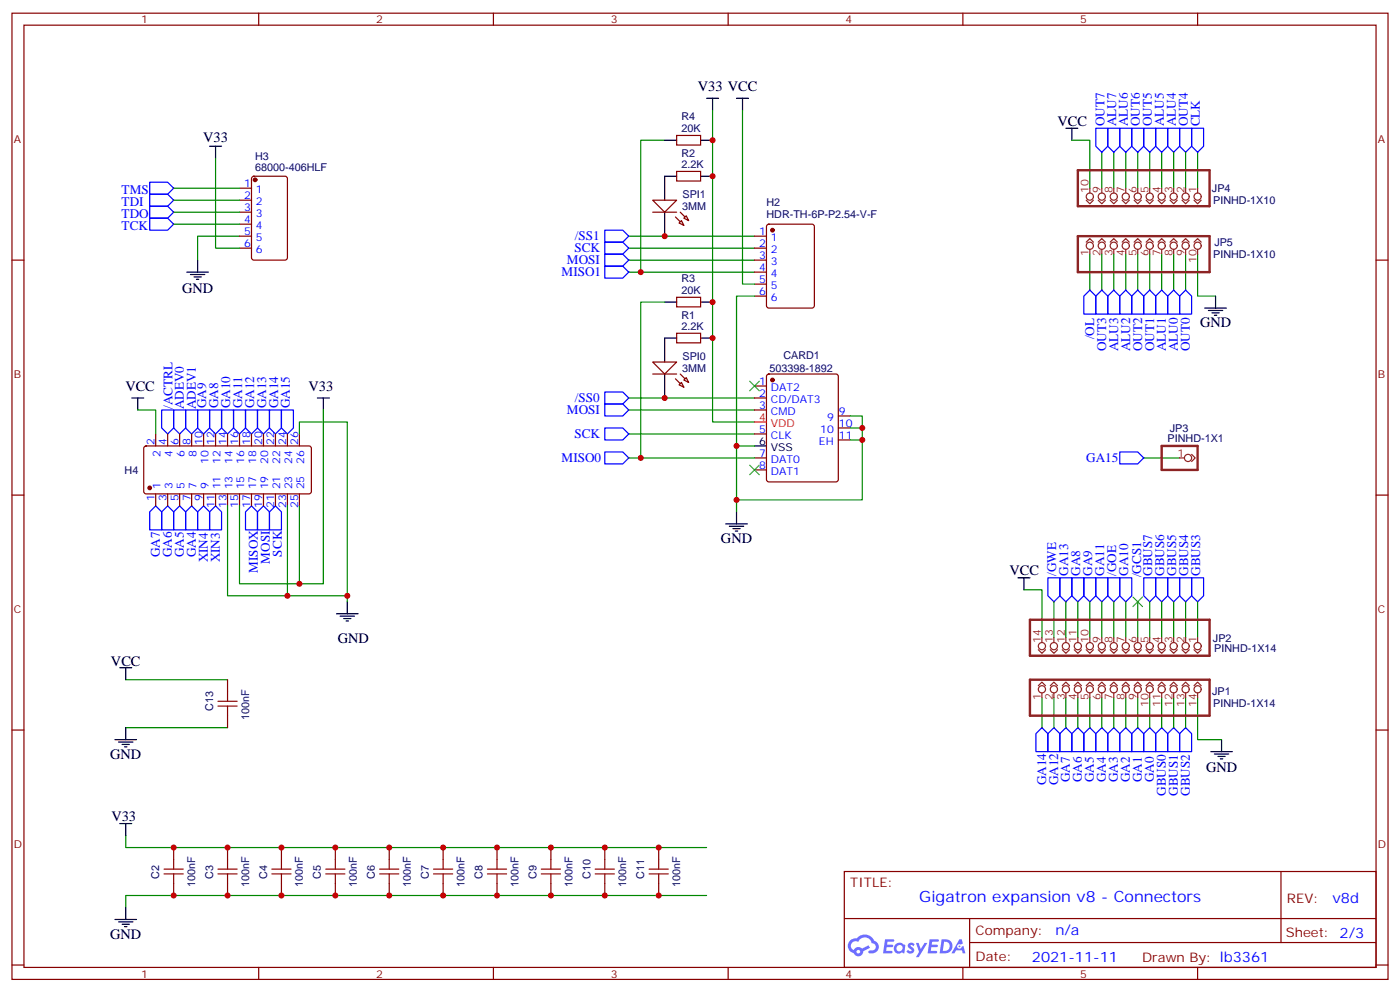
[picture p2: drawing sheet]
<svg xmlns="http://www.w3.org/2000/svg" width="412mm" height="292mm" viewBox="0 0 412 292" stroke-linecap="round" stroke-linejoin="round" font-family="sans-serif">
<g fill="none" stroke="#870000" stroke-width=".35">
<path d="M3.5 3.9h405.4v284.3h-405.4zM7.1 7.4h398.2v277.3h-398.2zM76.2 3.9v3.5M145.3 3.9v3.5M214.5 3.9v3.5M283.6 3.9v3.5M352.8 3.9v3.5M3.5 76.6h3.6M405.3 76.6h3.6M3.5 145.7h3.6M405.3 145.7h3.6M3.5 214.8h3.6"/>
<path d="M405.3 214.8h3.6M248.7 256.5h156.6v28.2h-156.6zM377.3 256.5v20.9M248.7 270.3h156.5M285.6 277.4h119.6M285.6 270.3v14.1M3.5 284h3.6M76.2 284.7v3.5M145.3 284.7v3.5M214.5 284.7v3.5M283.6 284.7v3.5M352.8 284.7v3.5"/>
<path d="M405.3 284h3.6"/>
</g>
<g fill="#5487ff">
<path d="M267.7 277.6a1.22 1.22 0 0 1 1.7 .3l-.4 .6a.47 .47 0 0 0-.3-.4 .47 .47 0 0 0-.5 .2l.1 .2a1.14 1.14 0 0 1 .8 1.8 1.14 1.14 0 0 1-1.9-.1l-.2-.1 .5-.6 .7 .4a.29 .29 0 0 0 .3-.2 .29 .29 0 0 0-.2-.3 1.04 1.04 0 0 1-.6-1.8z"/>
<path d="M260.7 276.4h2.4l.3 .2-.2 .5h-1.8l-.1 .9h1.5l.3 .4-.3 .3h-1.6l-.2 1.1 1.7 .1 .2 .3-.2 .3-2.6 .1z"/>
<path d="M273.8 276.4h2.4l.3 .2-.1 .5h-1.8l-.2 .9h1.6l.3 .4-.4 .3h-1.6l-.1 1.1 1.7 .1 .2 .3-.2 .3h-2.6z"/>
<path d="M282.6 276.4h.7l.3 1.3-.6 .3a.69 .69 0 0 0-1 .2 .69 .69 0 0 0 .4 1 .69 .69 0 0 0 .9-.6l.5-.3 .6 2.2h-.8l-.2-.8h-1.8l-.5 .8h-.8z"/>
<path d="M269.8 277.5h.8l.6 1.8 1.1-1.8h.9l-2.6 4.2h-.8l.9-1.6z"/>
<path d="M277.4 276.4l-.6 4.2h1.3a2.11 2.11 0 0 0 2.5-2.2 2.11 2.11 0 0 0-2.5-2zM278.1 277.1a1.39 1.39 0 0 1 1.7 1.5 1.39 1.39 0 0 1-1.8 1.2h-.3z"/>
<path d="M263.7 278a1.54 1.54 0 0 0-.1 2.2 1.54 1.54 0 0 0 2.2 .1l.6 .3 .3-2.3-.2-.3h-.4a1.49 1.49 0 0 0-2.4 0zM264 279a.94 .94 0 0 1 1.8 0 .94 .94 0 0 1-1.8 0z"/>
<path d="M250.4 276.8a2.18 2.18 0 0 0 1.1 3.7 1.44 1.44 0 0 0 1.6 .9 1.44 1.44 0 0 0 1.2-1.5l2-1-.5-.7-1.9 1a1.47 1.47 0 0 0-2.4 .4 1.39 1.39 0 0 1-.7-1.9 1.39 1.39 0 0 1 2-.5 2.12 2.12 0 0 1 2.2-1.3 2.12 2.12 0 0 1 1.9 1.7 1.14 1.14 0 0 1 1.1 1.4 1.14 1.14 0 0 1-1.7 .7 .43 .43 0 0 0-.5 .4 .43 .43 0 0 0 .4 .5 1.98 1.98 0 0 0 2.5-1.3 1.98 1.98 0 0 0-1.2-2.5 3.1 3.1 0 0 0-5.3-.7l-.9 .1zM252.3 280.1a.55 .55 0 0 1 1.1 0 .55 .55 0 0 1-1.1 0z"/>
<circle cx="282.6" cy="278.5" r=".26"/>
</g>
<g fill="none" stroke="#000" stroke-width=".35">
<path d="M314 37.7h3.5M315.7 37.7v3.6M195.8 51.9v7M195.8 62.4v7.1M354.9 90.7h6.3M356 91.4h4.2M357 92.1h2.1M357.7 92.8h.7M358.1 87.1v3.6M213.8 154.2h6.3M214.8 154.9h4.3M215.9 155.6h2.1"/>
<path d="M216.6 156.3h.7M217 150.6v3.6M359.8 217.7v3.5M356.7 221.2h6.3M357.7 221.9h4.2M358.8 222.6h2.1M359.5 223.3h.7"/>
</g>
<g fill="none" stroke="#008700" stroke-width=".35">
<path d="M315.7 41.3h5.3v14.1M324.6 44.8v10.6M328.1 44.8v10.6M331.6 44.8v10.6M335.1 44.8v10.6M338.7 44.8v10.6M342.2 44.8v10.6M345.7 44.8v10.6M349.2 44.8v10.6M352.8 44.8v10.6M321 74.8v10.6M324.6 74.8v10.6"/>
<path d="M328.1 74.8v10.6M331.6 74.8v10.6M335.1 74.8v10.6M338.7 74.8v10.6M342.2 74.8v10.6M345.7 74.8v10.6M349.2 74.8v10.6M352.8 74.8v12.3h5.3M185.2 80.1h37M185.2 117.1h37M185.2 127.7h37M185.2 120.6h37"/>
<path d="M336.9 134.8h10.6M301.6 173.6h5.3v14.1M310.4 177.1v10.6M314 177.1v10.6M317.5 177.1v10.6M321 177.1v10.6M324.6 177.1v10.6M328.1 177.1v10.6M331.6 177.1v10.6M335.1 177.1v10.6M338.7 177.1v10.6M342.2 177.1v10.6"/>
<path d="M345.7 177.1v10.6M349.2 177.1v10.6M352.8 177.1v10.6M306.9 205.3v8.8M310.4 205.3v8.8M314 205.3v8.8M317.5 205.3v8.8M321 205.3v8.8M324.6 205.3v8.8M328.1 205.3v8.8M331.6 205.3v8.8M335.1 205.3v8.8"/>
<path d="M338.7 205.3v8.8M342.2 205.3v8.8M345.7 205.3v8.8M349.2 205.3v8.8M352.8 205.3v12.4h7"/>
</g>
<g fill="none" stroke="#00f" stroke-width=".35">
<path d="M326.3 37.7h3.5v5.3l-1.7 1.8-1.8-1.8zM329.8 37.7h3.6v5.3l-1.8 1.8-1.8-1.8zM333.4 37.7h3.5v5.3l-1.8 1.8-1.7-1.8zM336.9 37.7h3.5v5.3l-1.7 1.8-1.8-1.8zM340.4 37.7h3.6v5.3l-1.8 1.8-1.8-1.8zM344 37.7h3.5v5.3l-1.8 1.8-1.7-1.8zM347.5 37.7h3.5v5.3l-1.8 1.8-1.7-1.8zM351 37.7h3.5v5.3l-1.7 1.8-1.8-1.8zM178.2 78.3h5.2l1.8 1.8-1.8 1.7h-5.2zM321 85.4l1.8 1.7v5.3h-3.5v-5.3zM322.8 87.1l1.8-1.7 1.7 1.7v5.3h-3.5zM328.1 85.4l1.7 1.7v5.3h-3.5v-5.3z"/>
<path d="M329.8 87.1l1.8-1.7 1.8 1.7v5.3h-3.6zM335.1 85.4l1.8 1.7v5.3h-3.5v-5.3zM338.7 85.4l1.7 1.7v5.3h-3.5v-5.3zM342.2 85.4l1.8 1.7v5.3h-3.6v-5.3zM345.7 85.4l1.8 1.7v5.3h-3.5v-5.3zM349.2 85.4l1.8 1.7v5.3h-3.5v-5.3zM178.2 118.9h5.2l1.8 1.7-1.8 1.8h-5.2zM178.2 115.4h5.2l1.8 1.7-1.8 1.8h-5.2zM178.2 133h5.2l1.8 1.8-1.8 1.7h-5.2zM178.2 125.9h5.2l1.8 1.8-1.8 1.8h-5.2zM329.8 133h5.3l1.8 1.8-1.8 1.7h-5.3zM308.7 170h3.5v5.3l-1.8 1.8-1.7-1.8z"/>
<path d="M312.2 170h3.5v5.3l-1.7 1.8-1.8-1.8zM315.7 170h3.6v5.3l-1.8 1.8-1.8-1.8zM319.3 170h3.5v5.3l-1.8 1.8-1.7-1.8zM322.8 170h3.5v5.3l-1.7 1.8-1.8-1.8zM326.3 170h3.5v5.3l-1.7 1.8-1.8-1.8zM329.8 170h3.6v5.3l-1.8 1.8-1.8-1.8zM336.9 170h3.5v5.3l-1.7 1.8-1.8-1.8zM340.4 170h3.6v5.3l-1.8 1.8-1.8-1.8zM344 170h3.5v5.3l-1.8 1.8-1.7-1.8zM347.5 170h3.5v5.3l-1.8 1.8-1.7-1.8zM351 170h3.5v5.3l-1.7 1.8-1.8-1.8zM306.9 214.1l1.8 1.8v5.3h-3.5v-5.3z"/>
<path d="M310.4 214.1l1.8 1.8v5.3h-3.5v-5.3zM314 214.1l1.7 1.8v5.3h-3.5v-5.3zM317.5 214.1l1.8 1.8v5.3h-3.6v-5.3zM319.3 215.9l1.7-1.8 1.8 1.8v5.3h-3.5zM324.6 214.1l1.7 1.8v5.3h-3.5v-5.3zM328.1 214.1l1.7 1.8v5.3h-3.5v-5.3zM331.6 214.1l1.8 1.8v5.3h-3.6v-5.3zM333.4 215.9l1.7-1.8 1.8 1.8v5.3h-3.5zM338.7 214.1l1.7 1.8v5.3h-3.5v-5.3zM342.2 214.1l1.8 1.8v5.3h-3.6v-5.3zM345.7 214.1l1.8 1.8v5.3h-3.5v-5.3zM349.2 214.1l1.8 1.8v5.3h-3.5v-5.3z"/>
</g>
<path d="M317.5 50.1h38.8v10.6h-38.8zM317.5 69.5h38.8v10.6h-38.8zM342.2 131.2h10.6v7.1h-10.6zM303.4 182.4h52.9v10.6h-52.9zM303.4 200h52.9v10.6h-52.9z" fill="none" stroke="#8c2424" stroke-width=".71"/>
<g fill="none" stroke="#8c2424" stroke-width=".35">
<path d="M320 58.9l1 1.1 1.1-1.1M321 55.4v1.4M323.5 58.9l1.1 1.1 1-1.1M324.6 55.4v1.4M327 58.9l1.1 1.1 1-1.1M328.1 55.4v1.4M330.6 58.9l1 1.1 1.1-1.1M331.6 55.4v1.4M334.1 58.9l1 1.1 1.1-1.1M335.1 55.4v1.4M337.6 58.9l1.1 1.1 1-1.1M338.7 55.4v1.4"/>
<path d="M341.1 58.9l1.1 1.1 1.1-1.1M342.2 55.4v1.4M344.7 58.9l1 1.1 1.1-1.1M345.7 55.4v1.4M348.2 58.9l1 1.1 1.1-1.1M349.2 55.4v1.4M351.7 58.9l1.1 1.1 1-1.1M352.8 55.4v1.4M320 71.3l1-1.1 1.1 1.1M321 73.4v1.4M323.5 71.3l1.1-1.1 1 1.1M324.6 73.4v1.4"/>
<path d="M327 71.3l1.1-1.1 1 1.1M328.1 73.4v1.4M330.6 71.3l1-1.1 1.1 1.1M331.6 73.4v1.4M334.1 71.3l1-1.1 1.1 1.1M335.1 73.4v1.4M337.6 71.3l1.1-1.1 1 1.1M338.7 73.4v1.4M341.1 71.3l1.1-1.1 1.1 1.1M342.2 73.4v1.4M344.7 71.3l1-1.1 1.1 1.1M345.7 73.4v1.4"/>
<path d="M348.2 71.3l1-1.1 1.1 1.1M349.2 73.4v1.4M351.7 71.3l1.1-1.1 1 1.1M352.8 73.4v1.4M347.5 134.8h1.4M351 133.7l1.1 1.1-1.1 1M305.9 191.2l1 1.1 1.1-1.1M306.9 187.7v1.4M309.4 191.2l1 1.1 1.1-1.1M310.4 187.7v1.4M312.9 191.2l1.1 1.1 1-1.1M314 187.7v1.4"/>
<path d="M316.4 191.2l1.1 1.1 1.1-1.1M317.5 187.7v1.4M320 191.2l1 1.1 1.1-1.1M321 187.7v1.4M323.5 191.2l1.1 1.1 1-1.1M324.6 187.7v1.4M327 191.2l1.1 1.1 1-1.1M328.1 187.7v1.4M330.6 191.2l1 1.1 1.1-1.1M331.6 187.7v1.4M334.1 191.2l1 1.1 1.1-1.1M335.1 187.7v1.4"/>
<path d="M337.6 191.2l1.1 1.1 1-1.1M338.7 187.7v1.4M341.1 191.2l1.1 1.1 1.1-1.1M342.2 187.7v1.4M344.7 191.2l1 1.1 1.1-1.1M345.7 187.7v1.4M348.2 191.2l1 1.1 1.1-1.1M349.2 187.7v1.4M351.7 191.2l1.1 1.1 1-1.1M352.8 187.7v1.4M305.9 201.8l1-1.1 1.1 1.1M306.9 203.9v1.4"/>
<path d="M309.4 201.8l1-1.1 1.1 1.1M310.4 203.9v1.4M312.9 201.8l1.1-1.1 1 1.1M314 203.9v1.4M316.4 201.8l1.1-1.1 1.1 1.1M317.5 203.9v1.4M320 201.8l1-1.1 1.1 1.1M321 203.9v1.4M323.5 201.8l1.1-1.1 1 1.1M324.6 203.9v1.4M327 201.8l1.1-1.1 1 1.1M328.1 203.9v1.4"/>
<path d="M330.6 201.8l1-1.1 1.1 1.1M331.6 203.9v1.4M334.1 201.8l1-1.1 1.1 1.1M335.1 203.9v1.4M337.6 201.8l1.1-1.1 1 1.1M338.7 203.9v1.4M341.1 201.8l1.1-1.1 1.1 1.1M342.2 203.9v1.4M344.7 201.8l1-1.1 1.1 1.1M345.7 203.9v1.4M348.2 201.8l1-1.1 1.1 1.1M349.2 203.9v1.4"/>
<path d="M351.7 201.8l1.1-1.1 1 1.1M352.8 203.9v1.4"/>
<circle cx="321" cy="57.9" r="1.06"/>
<circle cx="324.6" cy="57.9" r="1.06"/>
<circle cx="328.1" cy="57.9" r="1.06"/>
<circle cx="331.6" cy="57.9" r="1.06"/>
<circle cx="335.1" cy="57.9" r="1.06"/>
<circle cx="338.7" cy="57.9" r="1.06"/>
<circle cx="342.2" cy="57.9" r="1.06"/>
<circle cx="345.7" cy="57.9" r="1.06"/>
<circle cx="349.2" cy="57.9" r="1.06"/>
<circle cx="352.8" cy="57.9" r="1.06"/>
<circle cx="321" cy="72.3" r="1.06"/>
<circle cx="324.6" cy="72.3" r="1.06"/>
<circle cx="328.1" cy="72.3" r="1.06"/>
<circle cx="331.6" cy="72.3" r="1.06"/>
<circle cx="335.1" cy="72.3" r="1.06"/>
<circle cx="338.7" cy="72.3" r="1.06"/>
<circle cx="342.2" cy="72.3" r="1.06"/>
<circle cx="345.7" cy="72.3" r="1.06"/>
<circle cx="349.2" cy="72.3" r="1.06"/>
<circle cx="352.8" cy="72.3" r="1.06"/>
<circle cx="350" cy="134.8" r="1.06"/>
<circle cx="306.9" cy="190.1" r="1.06"/>
<circle cx="310.4" cy="190.1" r="1.06"/>
<circle cx="314" cy="190.1" r="1.06"/>
<circle cx="317.5" cy="190.1" r="1.06"/>
<circle cx="321" cy="190.1" r="1.06"/>
<circle cx="324.6" cy="190.1" r="1.06"/>
<circle cx="328.1" cy="190.1" r="1.06"/>
<circle cx="331.6" cy="190.1" r="1.06"/>
<circle cx="335.1" cy="190.1" r="1.06"/>
<circle cx="338.7" cy="190.1" r="1.06"/>
<circle cx="342.2" cy="190.1" r="1.06"/>
<circle cx="345.7" cy="190.1" r="1.06"/>
<circle cx="349.2" cy="190.1" r="1.06"/>
<circle cx="352.8" cy="190.1" r="1.06"/>
<circle cx="306.9" cy="202.8" r="1.06"/>
<circle cx="310.4" cy="202.8" r="1.06"/>
<circle cx="314" cy="202.8" r="1.06"/>
<circle cx="317.5" cy="202.8" r="1.06"/>
<circle cx="321" cy="202.8" r="1.06"/>
<circle cx="324.6" cy="202.8" r="1.06"/>
<circle cx="328.1" cy="202.8" r="1.06"/>
<circle cx="331.6" cy="202.8" r="1.06"/>
<circle cx="335.1" cy="202.8" r="1.06"/>
<circle cx="338.7" cy="202.8" r="1.06"/>
<circle cx="342.2" cy="202.8" r="1.06"/>
<circle cx="345.7" cy="202.8" r="1.06"/>
<circle cx="349.2" cy="202.8" r="1.06"/>
<circle cx="352.8" cy="202.8" r="1.06"/>
</g>
<path d="M192.3 58.9h7l-3.5 3.5zM192.3 62.4h7M199 63.9l2.4 2.4M200.4 62.4l2.4 2.5" fill="none" stroke="#870000" stroke-width=".35"/>
<g fill="#f0f0f0" stroke="#870000" stroke-width=".35">
<path d="M201.4 64.2l.7-.7 .7 1.4z"/>
<path d="M200 65.6l.7-.7 .7 1.4z"/>
</g>
<path d="M217 28.9h3.5M218.7 28.9v3.6M195.8 99.5v7M195.8 110.1v7" fill="none" stroke="#000" stroke-width=".35"/>
<path d="M192.3 106.5h7l-3.5 3.6zM192.3 110.1h7M199 111.5l2.4 2.4M200.4 110.1l2.4 2.4" fill="none" stroke="#870000" stroke-width=".35"/>
<g fill="#f0f0f0" stroke="#870000" stroke-width=".35">
<path d="M201.4 111.8l.7-.7 .7 1.4z"/>
<path d="M200 113.2l.7-.7 .7 1.4z"/>
</g>
<g fill="none" stroke="#008700" stroke-width=".35">
<path d="M209.9 32.5v91.7h12.3M218.7 32.5v51.1h3.5M51.2 55.4h19.4M51.2 58.9h19.4M63.5 46.6v26.4h7.1M195.8 41.3h-7.1v38.8M51.2 62.4h19.4M51.2 66h19.4M70.6 69.5h-12.4v7.1M185.2 73h37M185.2 69.5h37M185.2 76.6h37"/>
<path d="M195.8 88.9h-7.1v45.9M222.2 87.1h-5.2v63.5M40.6 120.6h5.3v7.1M88.2 127.7v-3.5h14.1v52.9M95.2 120.6v51.2h-24.6v-22.9M185.2 134.8h37M217 131.2h5.2M250.5 129.5h3.5v17.6h-37M250.5 125.9h3.5v3.6M250.5 122.4h3.5v3.5M67 148.9v26.4h17.7M84.7 148.9v26.4h17.6"/>
<path d="M88.2 148.9v22.9M37 214.1h30M37 200h30M37 245.9v3.5h171.1M208.1 263.5h-171.1v3.6"/>
</g>
<g fill="none" stroke="#00f" stroke-width=".35">
<path d="M322.8 37.7h3.5v5.3l-1.7 1.8-1.8-1.8zM44.1 57.2h5.3l1.8 1.7-1.8 1.8h-5.3zM44.1 53.6h5.3l1.8 1.8-1.8 1.8h-5.3zM44.1 64.2h5.3l1.8 1.8-1.8 1.7h-5.3zM44.1 60.7h5.3l1.8 1.7-1.8 1.8h-5.3zM178.2 67.7h5.2l1.8 1.8-1.8 1.8h-5.2zM178.2 71.3h5.2l1.8 1.7-1.8 1.8h-5.2zM178.2 74.8h5.2l1.8 1.8-1.8 1.7h-5.2zM47.6 120.6h3.6v5.3l-1.8 1.8-1.8-1.8zM51.2 120.6h3.5v5.3l-1.8 1.8-1.7-1.8zM54.7 120.6h3.5v5.3l-1.8 1.8-1.7-1.8zM58.2 120.6h3.5v5.3l-1.7 1.8-1.8-1.8z"/>
<path d="M61.7 120.6h3.6v5.3l-1.8 1.8-1.8-1.8zM65.3 120.6h3.5v5.3l-1.8 1.8-1.7-1.8zM68.8 120.6h3.5v5.3l-1.7 1.8-1.8-1.8zM72.3 120.6h3.5v5.3l-1.7 1.8-1.8-1.8zM75.8 120.6h3.6v5.3l-1.8 1.8-1.8-1.8zM79.4 120.6h3.5v5.3l-1.8 1.8-1.7-1.8zM82.9 120.6h3.5v5.3l-1.7 1.8-1.8-1.8zM45.9 148.9l1.7 1.7v5.3h-3.5v-5.3zM49.4 148.9l1.8 1.7v5.3h-3.6v-5.3zM52.9 148.9l1.8 1.7v5.3h-3.5v-5.3zM54.7 150.6l1.7-1.7 1.8 1.7v5.3h-3.5zM60 148.9l1.7 1.7v5.3h-3.5v-5.3z"/>
<path d="M63.5 148.9l1.8 1.7v5.3h-3.6v-5.3zM74.1 148.9l1.7 1.7v5.3h-3.5v-5.3zM77.6 148.9l1.8 1.7v5.3h-3.6v-5.3zM79.4 150.6l1.7-1.7 1.8 1.7v5.3h-3.5z"/>
</g>
<g fill="none" stroke="#870000" stroke-width=".35">
<path d="M199.3 39.9h7.1v2.8h-7.1zM70.6 55.4h3.5M70.6 58.9h3.5M74.3 52.1l.5-.2h9.2l.6 .4 .1 23.5-.5 .7-9.4 .1-.7-.5v-23.5zM199.3 50.4h7.1v2.9h-7.1zM70.6 69.5h3.5M70.6 73h3.5M70.6 62.4h3.5M70.6 66h3.5M222.2 69.5h3.6M222.2 73h3.6M222.2 76.6h3.6"/>
<path d="M226 66.2l.5-.2h12.7l.6 .4 .1 23.6-.5 .6-12.9 .1-.7-.5v-23.5zM199.3 98.1h7.1v2.8h-7.1zM199.3 87.5h7.1v2.8h-7.1zM222.2 80.1h3.6M222.2 83.6h3.6M222.2 87.1h3.6M222.2 113.6h3.6M222.2 117.1h3.6M226 110.3l.5-.2h19.7l.7 .4v30.6l-.4 .7h-20l-.7-.4v-30.6zM42.6 131.4l.4-.2 48.3 .1 .4 .6v13l-.7 .4h-48.2l-.5-.7v-12.7zM45.9 127.7v3.5M49.4 127.7v3.5"/>
<path d="M52.9 127.7v3.5M56.4 127.7v3.5M60 127.7v3.5M63.5 127.7v3.5M67 127.7v3.5M70.6 127.7v3.5M74.1 127.7v3.5M77.6 127.7v3.5M81.1 127.7v3.5M84.7 127.7v3.5M88.2 127.7v3.5M222.2 120.6h3.6"/>
<path d="M222.2 127.7h3.6M222.2 134.8h3.6M222.2 138.3h3.6M246.9 122.4h3.6M246.9 125.9h3.6M246.9 129.5h3.6M45.9 145.3v3.6M49.4 145.3v3.6M52.9 145.3v3.6M56.4 145.3v3.6M60 145.3v3.6M63.5 145.3v3.6"/>
<path d="M67 145.3v3.6M70.6 145.3v3.6M74.1 145.3v3.6M77.6 145.3v3.6M81.1 145.3v3.6M84.7 145.3v3.6M88.2 145.3v3.6M67 200v3.6M67 210.6v3.5M51.2 249.4v3.5M51.2 260v3.5M67 249.4v3.5"/>
<path d="M67 260v3.5M82.9 249.4v3.5M82.9 260v3.5M98.8 249.4v3.5M98.8 260v3.5M114.7 249.4v3.5M114.7 260v3.5M130.5 249.4v3.5M130.5 260v3.5M146.4 249.4v3.5M146.4 260v3.5M162.3 249.4v3.5"/>
<path d="M162.3 260v3.5M178.2 249.4v3.5M178.2 260v3.5M194 249.4v3.5M194 260v3.5"/>
</g>
<g fill="#870000" stroke="#870000" stroke-width=".35">
<circle cx="227.5" cy="67.7" r=".53"/>
<circle cx="75.1" cy="52.9" r=".53"/>
<circle cx="44.1" cy="143.6" r=".53"/>
<circle cx="227.5" cy="111.8" r=".53"/>
</g>
<path d="M220.8 112.2l2.9 2.8M223.7 112.2l-2.9 2.8M220.8 136.9l2.9 2.8M223.7 136.9l-2.9 2.8M333.7 175.7l2.8 2.8M336.5 175.7l-2.8 2.8" fill="none" stroke="#3c3" stroke-width=".35"/>
<g fill="none" stroke="#000" stroke-width=".35">
<path d="M208.1 28.9h3.6M209.9 28.9v3.6M61.7 43h3.6M63.5 43v3.6M195.8 51.9h3.5M195.8 41.3h3.5M206.4 51.9h3.5M206.4 41.3h3.5M58.2 76.6v3.5M55 80.1h6.4M56.1 80.8h4.2M57.1 81.5h2.2"/>
<path d="M57.9 82.2h.7M195.8 99.5h3.5M195.8 88.9h3.5M206.4 99.5h3.5M206.4 88.9h3.5M38.8 117.1h3.5M40.6 117.1v3.5M93.5 117.1h3.5M95.2 117.1v3.5M222.2 131.2h3.6M102.3 177.1v3.5M299.9 170h3.5"/>
<path d="M301.6 170v3.6M35.3 196.5h3.5M37 196.5v3.5M99.1 180.6h6.4M100.2 181.3h4.2M101.2 182h2.2M102 182.7h.7M33.9 217.7h6.3M34.9 218.4h4.3M36 219.1h2.1M36.7 219.8h.7M37 214.1v3.6"/>
<path d="M35.3 242.4h3.5M37 242.4v3.5M33.9 270.6h6.3M34.9 271.3h4.3M36 272h2.1M36.7 272.7h.7M37 267.1v3.5"/>
</g>
<g fill="none" stroke="#a10000" stroke-width=".35">
<path d="M64.2 206.4h5.6M64.2 207.8h5.6M67 203.6v2.8M67 207.8v2.8M48.3 255.8h5.7M48.3 257.2h5.7M51.2 252.9v2.9M51.2 257.2v2.8M64.2 255.8h5.6M64.2 257.2h5.6M67 252.9v2.9M67 257.2v2.8"/>
<path d="M80.1 255.8h5.6M80.1 257.2h5.6M82.9 252.9v2.9M82.9 257.2v2.8M96 255.8h5.6M96 257.2h5.6M98.8 252.9v2.9M98.8 257.2v2.8M111.8 255.8h5.7M111.8 257.2h5.7M114.7 252.9v2.9M114.7 257.2v2.8"/>
<path d="M127.7 255.8h5.6M127.7 257.2h5.6M130.5 252.9v2.9M130.5 257.2v2.8M143.6 255.8h5.6M143.6 257.2h5.6M146.4 252.9v2.9M146.4 257.2v2.8M159.5 255.8h5.6M159.5 257.2h5.6M162.3 252.9v2.9M162.3 257.2v2.8"/>
<path d="M175.3 255.8h5.7M175.3 257.2h5.7M178.2 252.9v2.9M178.2 257.2v2.8M191.2 255.8h5.6M191.2 257.2h5.6M194 252.9v2.9M194 257.2v2.8"/>
</g>
<path d="M222.2 124.2h3.6" fill="none" stroke="#f00" stroke-width=".35"/>
<g fill="#c00">
<circle cx="178.2" cy="263.5" r=".88"/>
<circle cx="178.2" cy="249.4" r=".88"/>
<circle cx="162.3" cy="263.5" r=".88"/>
<circle cx="146.4" cy="263.5" r=".88"/>
<circle cx="130.5" cy="263.5" r=".88"/>
<circle cx="114.7" cy="263.5" r=".88"/>
<circle cx="98.8" cy="263.5" r=".88"/>
<circle cx="82.9" cy="263.5" r=".88"/>
<circle cx="67" cy="263.5" r=".88"/>
<circle cx="51.2" cy="263.5" r=".88"/>
<circle cx="162.3" cy="249.4" r=".88"/>
<circle cx="146.4" cy="249.4" r=".88"/>
<circle cx="130.5" cy="249.4" r=".88"/>
<circle cx="114.7" cy="249.4" r=".88"/>
<circle cx="98.8" cy="249.4" r=".88"/>
<circle cx="82.9" cy="249.4" r=".88"/>
<circle cx="67" cy="249.4" r=".88"/>
<circle cx="51.2" cy="249.4" r=".88"/>
<circle cx="194" cy="263.5" r=".88"/>
<circle cx="194" cy="249.4" r=".88"/>
<circle cx="102.3" cy="175.3" r=".88"/>
<circle cx="88.2" cy="171.8" r=".88"/>
<circle cx="84.7" cy="175.3" r=".88"/>
<circle cx="195.8" cy="69.5" r=".88"/>
<circle cx="209.9" cy="51.9" r=".88"/>
<circle cx="195.8" cy="117.1" r=".88"/>
<circle cx="209.9" cy="99.5" r=".88"/>
<circle cx="188.7" cy="80.1" r=".88"/>
<circle cx="188.7" cy="134.8" r=".88"/>
<circle cx="209.9" cy="88.9" r=".88"/>
<circle cx="209.9" cy="41.3" r=".88"/>
<circle cx="217" cy="131.2" r=".88"/>
<circle cx="217" cy="147.1" r=".88"/>
<circle cx="254" cy="129.5" r=".88"/>
<circle cx="254" cy="125.9" r=".88"/>
</g>
<text font-size="4.6" fill="#00f" x="270.8" y="265.5">Gigatron expansion v8 - Connectors</text>
<g font-size="4.2">
<text x="205.5" y="26.8">V33 VCC</text>
<text x="59.9" y="41.9">V33</text>
<text x="311.5" y="37">VCC</text>
<text x="53.6" y="86.2">GND</text>
<text x="353.5" y="96.3">GND</text>
<text x="36.9" y="115">VCC</text>
<text x="90.9" y="115">V33</text>
<text x="212.4" y="159.8">GND</text>
<text x="297.4" y="169.3">VCC</text>
<text x="99.5" y="189.1">GND</text>
<text x="32.7" y="196.1">VCC</text>
<text x="32.5" y="223.3">GND</text>
<text x="355.3" y="227.3">GND</text>
<text x="32.8" y="241.7">V33</text>
<text x="32.5" y="276.2">GND</text>
</g>
<g font-size="4.2" fill="#00f">
<text x="392.5" y="265.7">v8d</text>
<text x="310.9" y="275.3">n/a</text>
<text x="304" y="283.1">2021-11-11</text>
</g>
<g font-size="3.9" fill="#00f">
<text x="325.3" y="37.2" transform="rotate(-90 325.3 37.2)">OUT7</text>
<text x="328.7" y="37.2" transform="rotate(-90 328.7 37.2)">ALU7</text>
<text x="332.3" y="37.2" transform="rotate(-90 332.3 37.2)">ALU6</text>
<text x="335.8" y="37.2" transform="rotate(-90 335.8 37.2)">OUT6</text>
<text x="339.3" y="37.2" transform="rotate(-90 339.3 37.2)">OUT5</text>
<text x="342.9" y="37.2" transform="rotate(-90 342.9 37.2)">ALU5</text>
<text x="346.4" y="37.2" transform="rotate(-90 346.4 37.2)">ALU4</text>
<text x="349.9" y="37.2" transform="rotate(-90 349.9 37.2)">OUT4</text>
<text x="353.4" y="37.2" transform="rotate(-90 353.4 37.2)">CLK</text>
<text x="35.8" y="57.2">TMS</text>
<text x="35.8" y="64.2">TDO</text>
<text x="35.8" y="60.7">TDI</text>
<text x="35.8" y="67.7">TCK</text>
<text x="169.3" y="70.7">/SS1</text>
<text x="167" y="77.8">MOSI</text>
<text x="169.2" y="74.3">SCK</text>
<text x="165.4" y="81.3">MISO1</text>
<text x="322.3" y="99.8" transform="rotate(-90 322.3 99.8)">/OL</text>
<text x="325.8" y="103.4" transform="rotate(-90 325.8 103.4)">OUT3</text>
<text x="329.4" y="103.4" transform="rotate(-90 329.4 103.4)">ALU3</text>
<text x="332.9" y="103.4" transform="rotate(-90 332.9 103.4)">ALU2</text>
<text x="336.4" y="103.4" transform="rotate(-90 336.4 103.4)">OUT2</text>
<text x="339.9" y="103.4" transform="rotate(-90 339.9 103.4)">OUT1</text>
<text x="343.5" y="103.4" transform="rotate(-90 343.5 103.4)">ALU1</text>
<text x="347" y="103.4" transform="rotate(-90 347 103.4)">ALU0</text>
<text x="350.5" y="103.4" transform="rotate(-90 350.5 103.4)">OUT0</text>
<text x="169.3" y="118.4">/SS0</text>
<text x="50.8" y="120.3" transform="rotate(-90 50.8 120.3)">/ACTRL</text>
<text x="54.2" y="120.5" transform="rotate(-90 54.2 120.5)">ADEV0</text>
<text x="57.7" y="120.5" transform="rotate(-90 57.7 120.5)">ADEV1</text>
<text x="60.7" y="120.1" transform="rotate(-90 60.7 120.1)">GA9</text>
<text x="64.3" y="120.1" transform="rotate(-90 64.3 120.1)">GA8</text>
<text x="67.8" y="120.1" transform="rotate(-90 67.8 120.1)">GA10</text>
<text x="71.3" y="120.1" transform="rotate(-90 71.3 120.1)">GA11</text>
<text x="74.8" y="120.1" transform="rotate(-90 74.8 120.1)">GA12</text>
<text x="78.4" y="120.1" transform="rotate(-90 78.4 120.1)">GA13</text>
<text x="81.9" y="120.1" transform="rotate(-90 81.9 120.1)">GA14</text>
<text x="85.4" y="120.1" transform="rotate(-90 85.4 120.1)">GA15</text>
<text x="167" y="121.9">MOSI</text>
<text x="169.2" y="129">SCK</text>
<text x="165.4" y="136">MISO0</text>
<text x="320" y="136">GA15</text>
<text x="47.1" y="164.1" transform="rotate(-90 47.1 164.1)">GA7</text>
<text x="50.6" y="164.1" transform="rotate(-90 50.6 164.1)">GA6</text>
<text x="54.2" y="164.1" transform="rotate(-90 54.2 164.1)">GA5</text>
<text x="57.7" y="164.1" transform="rotate(-90 57.7 164.1)">GA4</text>
<text x="61.2" y="165.5" transform="rotate(-90 61.2 165.5)">XIN4</text>
<text x="64.8" y="165.5" transform="rotate(-90 64.8 165.5)">XIN3</text>
<text x="79.4" y="165.9" transform="rotate(-90 79.4 165.9)">MOSI</text>
<text x="83" y="163.8" transform="rotate(-90 83 163.8)">SCK</text>
<text x="75.9" y="168.6" transform="rotate(-90 75.9 168.6)">MISOX</text>
<text x="311.1" y="169.5" transform="rotate(-90 311.1 169.5)">/GWE</text>
<text x="314.7" y="169.5" transform="rotate(-90 314.7 169.5)">GA13</text>
<text x="318.2" y="169.5" transform="rotate(-90 318.2 169.5)">GA8</text>
<text x="321.7" y="169.5" transform="rotate(-90 321.7 169.5)">GA9</text>
<text x="325.3" y="169.5" transform="rotate(-90 325.3 169.5)">GA11</text>
<text x="328.8" y="169.5" transform="rotate(-90 328.8 169.5)">/GOE</text>
<text x="332.3" y="169.5" transform="rotate(-90 332.3 169.5)">GA10</text>
<text x="336.1" y="169.9" transform="rotate(-90 336.1 169.9)">/GCS1</text>
<text x="339.4" y="169.5" transform="rotate(-90 339.4 169.5)">GBUS7</text>
<text x="342.9" y="169.5" transform="rotate(-90 342.9 169.5)">GBUS6</text>
<text x="346.4" y="169.5" transform="rotate(-90 346.4 169.5)">GBUS5</text>
<text x="350" y="169.5" transform="rotate(-90 350 169.5)">GBUS4</text>
<text x="353.5" y="169.5" transform="rotate(-90 353.5 169.5)">GBUS3</text>
<text x="308.1" y="231.1" transform="rotate(-90 308.1 231.1)">GA14</text>
<text x="311.7" y="231.1" transform="rotate(-90 311.7 231.1)">GA12</text>
<text x="315.2" y="230.1" transform="rotate(-90 315.2 230.1)">GA7</text>
<text x="318.7" y="230.1" transform="rotate(-90 318.7 230.1)">GA6</text>
<text x="322.2" y="230.1" transform="rotate(-90 322.2 230.1)">GA5</text>
<text x="325.8" y="230.1" transform="rotate(-90 325.8 230.1)">GA4</text>
<text x="329.3" y="230.1" transform="rotate(-90 329.3 230.1)">GA3</text>
<text x="332.8" y="230.1" transform="rotate(-90 332.8 230.1)">GA2</text>
<text x="336.4" y="230.1" transform="rotate(-90 336.4 230.1)">GA1</text>
<text x="339.9" y="230.1" transform="rotate(-90 339.9 230.1)">GA0</text>
<text x="343.4" y="234.2" transform="rotate(-90 343.4 234.2)">GBUS0</text>
<text x="346.9" y="234.2" transform="rotate(-90 346.9 234.2)">GBUS1</text>
<text x="350.5" y="234.2" transform="rotate(-90 350.5 234.2)">GBUS2</text>
</g>
<g font-size="3.9" fill="#800">
<text x="250.5" y="261.1">TITLE:</text>
<text x="379.1" y="265.7">REV:</text>
<text x="287.4" y="275.3">Company:</text>
<text x="378.7" y="275.9">Sheet: 2/3</text>
<text x="287.4" y="282.9">Date:</text>
<text x="336.4" y="283">Drawn By: lb3361</text>
</g>
<g font-size="3.2" fill="#800">
<text x="41.6" y="6.9">1</text>
<text x="110.8" y="6.9">2</text>
<text x="179.9" y="6.9">3</text>
<text x="249.1" y="6.9">4</text>
<text x="318.2" y="6.9">5</text>
<text x="4.1" y="42">A</text>
<text x="405.9" y="42">A</text>
<text x="4.1" y="111.1">B</text>
<text x="405.9" y="111.1">B</text>
<text x="4.1" y="180.3">C</text>
<text x="405.9" y="180.3">C</text>
<text x="4.1" y="249.4">D</text>
<text x="405.9" y="249.4">D</text>
<text x="41.6" y="287.7">1</text>
<text x="110.8" y="287.7">2</text>
<text x="179.9" y="287.7">3</text>
<text x="249.1" y="287.7">4</text>
<text x="318.2" y="287.7">5</text>
</g>
<g font-size="3.2" fill="#000080">
<text x="200.7" y="35.4">R4</text>
<text x="200.7" y="38.8">20K</text>
<text x="75.2" y="47.2">H3</text>
<text x="200.7" y="46.2">R2</text>
<text x="75.2" y="50.4">68000-406HLF</text>
<text x="200.7" y="49.4">2.2K</text>
<text x="201" y="58.3">SPI1</text>
<text x="357" y="56.5">JP4</text>
<text x="201" y="61.8">3MM</text>
<text x="225.8" y="64.2">HDR-TH-6P-P2.54-V-F</text>
<text x="225.8" y="60.7">H2</text>
<text x="357.4" y="60">PINHD-1X10</text>
<text x="357.4" y="75.9">PINHD-1X10</text>
<text x="357.7" y="72.4">JP5</text>
<text x="200.7" y="83">R3</text>
<text x="200.7" y="86.4">20K</text>
<text x="200.7" y="93.8">R1</text>
<text x="200.7" y="97">2.2K</text>
<text x="201" y="105.9">SPI0</text>
<text x="230.8" y="105.8">CARD1</text>
<text x="201" y="109.5">3MM</text>
<text x="226.7" y="109.3">503398-1892</text>
<text x="343.9" y="130.2">PINHD-1X1</text>
<text x="344.6" y="127.1">JP3</text>
<text x="36.7" y="139.4">H4</text>
<text x="357.3" y="188.8">JP2</text>
<text x="357.7" y="192">PINHD-1X14</text>
<text x="62.8" y="209.2" transform="rotate(-90 62.8 209.2)">C13</text>
<text x="357" y="204.7">JP1</text>
<text x="357.4" y="208.2">PINHD-1X14</text>
<text x="73.4" y="211.7" transform="rotate(-90 73.4 211.7)">100nF</text>
<text x="46.9" y="258.6" transform="rotate(-90 46.9 258.6)">C2</text>
<text x="57.5" y="261.1" transform="rotate(-90 57.5 261.1)">100nF</text>
<text x="62.8" y="258.6" transform="rotate(-90 62.8 258.6)">C3</text>
<text x="73.4" y="261.1" transform="rotate(-90 73.4 261.1)">100nF</text>
<text x="78.7" y="258.6" transform="rotate(-90 78.7 258.6)">C4</text>
<text x="89.2" y="261.1" transform="rotate(-90 89.2 261.1)">100nF</text>
<text x="94.5" y="258.6" transform="rotate(-90 94.5 258.6)">C5</text>
<text x="105.1" y="261.1" transform="rotate(-90 105.1 261.1)">100nF</text>
<text x="110.4" y="258.6" transform="rotate(-90 110.4 258.6)">C6</text>
<text x="121" y="261.1" transform="rotate(-90 121 261.1)">100nF</text>
<text x="126.3" y="258.6" transform="rotate(-90 126.3 258.6)">C7</text>
<text x="136.9" y="261.1" transform="rotate(-90 136.9 261.1)">100nF</text>
<text x="142.2" y="258.6" transform="rotate(-90 142.2 258.6)">C8</text>
<text x="152.7" y="261.1" transform="rotate(-90 152.7 261.1)">100nF</text>
<text x="158" y="258.6" transform="rotate(-90 158 258.6)">C9</text>
<text x="168.6" y="261.1" transform="rotate(-90 168.6 261.1)">100nF</text>
<text x="173.9" y="258.6" transform="rotate(-90 173.9 258.6)">C10</text>
<text x="184.5" y="261.1" transform="rotate(-90 184.5 261.1)">100nF</text>
<text x="189.8" y="258.6" transform="rotate(-90 189.8 258.6)">C11</text>
<text x="200.4" y="261.1" transform="rotate(-90 200.4 261.1)">100nF</text>
</g>
<g font-size="3.2" fill="#00f">
<text x="71.9" y="55">1</text>
<text x="71.9" y="58.6">2</text>
<text x="75.4" y="56.8">1</text>
<text x="71.9" y="62.1">3</text>
<text x="71.9" y="65.6">4</text>
<text x="75.4" y="60.3">2</text>
<text x="75.4" y="63.9">3</text>
<text x="71.9" y="69.1">5</text>
<text x="75.4" y="67.4">4</text>
<text x="75.4" y="70.9">5</text>
<text x="223.6" y="69.1">1</text>
<text x="227.1" y="70.9">1</text>
<text x="71.9" y="72.7">6</text>
<text x="75.4" y="74.4">6</text>
<text x="223.6" y="72.7">2</text>
<text x="223.6" y="76.2">3</text>
<text x="227.1" y="74.4">2</text>
<text x="227.1" y="78">3</text>
<text x="223.6" y="79.7">4</text>
<text x="223.6" y="83.3">5</text>
<text x="227.1" y="81.5">4</text>
<text x="223.6" y="86.8">6</text>
<text x="227.1" y="85">5</text>
<text x="227.1" y="88.5">6</text>
<text x="223.6" y="113.2">1</text>
<text x="223.6" y="116.8">2</text>
<text x="227.1" y="115">DAT2</text>
<text x="227.1" y="118.5">CD/DAT3</text>
<text x="223.6" y="120.3">3</text>
<text x="227.1" y="122.1">CMD</text>
<text x="243.6" y="123.8">9</text>
<text x="247.1" y="122.1">9</text>
<text x="247.1" y="125.6">10</text>
<text x="45.5" y="131.1" transform="rotate(-90 45.5 131.1)">2</text>
<text x="49" y="131.1" transform="rotate(-90 49 131.1)">4</text>
<text x="52.6" y="131.1" transform="rotate(-90 52.6 131.1)">6</text>
<text x="56.1" y="131.1" transform="rotate(-90 56.1 131.1)">8</text>
<text x="59.6" y="131.1" transform="rotate(-90 59.6 131.1)">10</text>
<text x="63.1" y="131.1" transform="rotate(-90 63.1 131.1)">12</text>
<text x="66.7" y="131.1" transform="rotate(-90 66.7 131.1)">14</text>
<text x="70.2" y="131.1" transform="rotate(-90 70.2 131.1)">16</text>
<text x="73.7" y="131.1" transform="rotate(-90 73.7 131.1)">18</text>
<text x="77.3" y="131.1" transform="rotate(-90 77.3 131.1)">20</text>
<text x="80.8" y="131.1" transform="rotate(-90 80.8 131.1)">22</text>
<text x="84.3" y="131.1" transform="rotate(-90 84.3 131.1)">24</text>
<text x="87.8" y="131.1" transform="rotate(-90 87.8 131.1)">26</text>
<text x="223.6" y="127.4">5</text>
<text x="227.1" y="129.1">CLK</text>
<text x="241.2" y="130.9">EH</text>
<text x="241.6" y="127.4">10</text>
<text x="247.1" y="129.1">11</text>
<text x="47.3" y="134.6" transform="rotate(-90 47.3 134.6)">2</text>
<text x="50.8" y="134.6" transform="rotate(-90 50.8 134.6)">4</text>
<text x="54.3" y="134.6" transform="rotate(-90 54.3 134.6)">6</text>
<text x="57.9" y="134.6" transform="rotate(-90 57.9 134.6)">8</text>
<text x="61.4" y="136.6" transform="rotate(-90 61.4 136.6)">10</text>
<text x="64.9" y="136.6" transform="rotate(-90 64.9 136.6)">12</text>
<text x="68.4" y="136.6" transform="rotate(-90 68.4 136.6)">14</text>
<text x="72" y="136.6" transform="rotate(-90 72 136.6)">16</text>
<text x="75.5" y="136.6" transform="rotate(-90 75.5 136.6)">18</text>
<text x="79" y="136.6" transform="rotate(-90 79 136.6)">20</text>
<text x="82.5" y="136.6" transform="rotate(-90 82.5 136.6)">22</text>
<text x="86.1" y="136.6" transform="rotate(-90 86.1 136.6)">24</text>
<text x="89.6" y="136.6" transform="rotate(-90 89.6 136.6)">26</text>
<text x="223.6" y="134.4">7</text>
<text x="223.6" y="137.9">8</text>
<text x="227.1" y="136.2">DAT0</text>
<text x="227.1" y="139.7">DAT1</text>
<text x="45.5" y="147.5" transform="rotate(-90 45.5 147.5)">1</text>
<text x="47.3" y="144" transform="rotate(-90 47.3 144)">1</text>
<text x="49" y="147.5" transform="rotate(-90 49 147.5)">3</text>
<text x="50.8" y="144" transform="rotate(-90 50.8 144)">3</text>
<text x="52.6" y="147.5" transform="rotate(-90 52.6 147.5)">5</text>
<text x="54.3" y="144" transform="rotate(-90 54.3 144)">5</text>
<text x="56.1" y="147.5" transform="rotate(-90 56.1 147.5)">7</text>
<text x="57.9" y="144" transform="rotate(-90 57.9 144)">7</text>
<text x="59.6" y="147.5" transform="rotate(-90 59.6 147.5)">9</text>
<text x="61.4" y="144" transform="rotate(-90 61.4 144)">9</text>
<text x="63.1" y="149.6" transform="rotate(-90 63.1 149.6)">11</text>
<text x="64.9" y="144" transform="rotate(-90 64.9 144)">11</text>
<text x="66.7" y="149.6" transform="rotate(-90 66.7 149.6)">13</text>
<text x="68.4" y="144" transform="rotate(-90 68.4 144)">13</text>
<text x="70.2" y="149.6" transform="rotate(-90 70.2 149.6)">15</text>
<text x="72" y="144" transform="rotate(-90 72 144)">15</text>
<text x="73.7" y="149.6" transform="rotate(-90 73.7 149.6)">17</text>
<text x="75.5" y="144" transform="rotate(-90 75.5 144)">17</text>
<text x="77.3" y="149.6" transform="rotate(-90 77.3 149.6)">19</text>
<text x="79" y="144" transform="rotate(-90 79 144)">19</text>
<text x="80.8" y="149.6" transform="rotate(-90 80.8 149.6)">21</text>
<text x="82.5" y="144" transform="rotate(-90 82.5 144)">21</text>
<text x="84.3" y="149.6" transform="rotate(-90 84.3 149.6)">23</text>
<text x="86.1" y="144" transform="rotate(-90 86.1 144)">23</text>
<text x="87.8" y="149.6" transform="rotate(-90 87.8 149.6)">25</text>
<text x="89.6" y="144" transform="rotate(-90 89.6 144)">25</text>
</g>
<g font-size="3.2" fill="#8d2323">
<text x="320.7" y="56.8" transform="rotate(-90 320.7 56.8)">10</text>
<text x="324.2" y="56.8" transform="rotate(-90 324.2 56.8)">9</text>
<text x="327.7" y="56.8" transform="rotate(-90 327.7 56.8)">8</text>
<text x="331.3" y="56.8" transform="rotate(-90 331.3 56.8)">7</text>
<text x="334.8" y="56.8" transform="rotate(-90 334.8 56.8)">6</text>
<text x="338.3" y="56.8" transform="rotate(-90 338.3 56.8)">5</text>
<text x="341.8" y="56.8" transform="rotate(-90 341.8 56.8)">4</text>
<text x="345.4" y="56.8" transform="rotate(-90 345.4 56.8)">3</text>
<text x="348.9" y="56.8" transform="rotate(-90 348.9 56.8)">2</text>
<text x="352.4" y="56.8" transform="rotate(-90 352.4 56.8)">1</text>
<text x="320.7" y="75.4" transform="rotate(-90 320.7 75.4)">1</text>
<text x="324.2" y="75.4" transform="rotate(-90 324.2 75.4)">2</text>
<text x="327.7" y="75.4" transform="rotate(-90 327.7 75.4)">3</text>
<text x="331.3" y="75.4" transform="rotate(-90 331.3 75.4)">4</text>
<text x="334.8" y="75.4" transform="rotate(-90 334.8 75.4)">5</text>
<text x="338.3" y="75.4" transform="rotate(-90 338.3 75.4)">6</text>
<text x="341.8" y="75.4" transform="rotate(-90 341.8 75.4)">7</text>
<text x="345.4" y="75.4" transform="rotate(-90 345.4 75.4)">8</text>
<text x="348.9" y="75.4" transform="rotate(-90 348.9 75.4)">9</text>
<text x="352.4" y="77.4" transform="rotate(-90 352.4 77.4)">10</text>
<text x="346.9" y="134.4">1</text>
<text x="306.6" y="189.1" transform="rotate(-90 306.6 189.1)">14</text>
<text x="310.1" y="189.1" transform="rotate(-90 310.1 189.1)">13</text>
<text x="313.6" y="189.1" transform="rotate(-90 313.6 189.1)">12</text>
<text x="317.1" y="189.1" transform="rotate(-90 317.1 189.1)">11</text>
<text x="320.7" y="189.1" transform="rotate(-90 320.7 189.1)">10</text>
<text x="324.2" y="189.1" transform="rotate(-90 324.2 189.1)">9</text>
<text x="327.7" y="189.1" transform="rotate(-90 327.7 189.1)">8</text>
<text x="331.3" y="189.1" transform="rotate(-90 331.3 189.1)">7</text>
<text x="334.8" y="189.1" transform="rotate(-90 334.8 189.1)">6</text>
<text x="338.3" y="189.1" transform="rotate(-90 338.3 189.1)">5</text>
<text x="341.8" y="189.1" transform="rotate(-90 341.8 189.1)">4</text>
<text x="345.4" y="189.1" transform="rotate(-90 345.4 189.1)">3</text>
<text x="348.9" y="189.1" transform="rotate(-90 348.9 189.1)">2</text>
<text x="352.4" y="189.1" transform="rotate(-90 352.4 189.1)">1</text>
<text x="306.6" y="205.9" transform="rotate(-90 306.6 205.9)">1</text>
<text x="310.1" y="205.9" transform="rotate(-90 310.1 205.9)">2</text>
<text x="313.6" y="205.9" transform="rotate(-90 313.6 205.9)">3</text>
<text x="317.1" y="205.9" transform="rotate(-90 317.1 205.9)">4</text>
<text x="320.7" y="205.9" transform="rotate(-90 320.7 205.9)">5</text>
<text x="324.2" y="205.9" transform="rotate(-90 324.2 205.9)">6</text>
<text x="327.7" y="205.9" transform="rotate(-90 327.7 205.9)">7</text>
<text x="331.3" y="205.9" transform="rotate(-90 331.3 205.9)">8</text>
<text x="334.8" y="205.9" transform="rotate(-90 334.8 205.9)">9</text>
<text x="338.3" y="207.9" transform="rotate(-90 338.3 207.9)">10</text>
<text x="341.8" y="207.9" transform="rotate(-90 341.8 207.9)">11</text>
<text x="345.4" y="207.9" transform="rotate(-90 345.4 207.9)">12</text>
<text x="348.9" y="207.9" transform="rotate(-90 348.9 207.9)">13</text>
<text x="352.4" y="207.9" transform="rotate(-90 352.4 207.9)">14</text>
</g>
<g font-size="3.2" fill="#f00">
<text x="223.6" y="123.8">4</text>
<text x="227.1" y="125.6">VDD</text>
</g>
<g font-size="3.2">
<text x="223.6" y="130.9">6</text>
<text x="227.1" y="132.6">VSS</text>
</g>
</svg>
